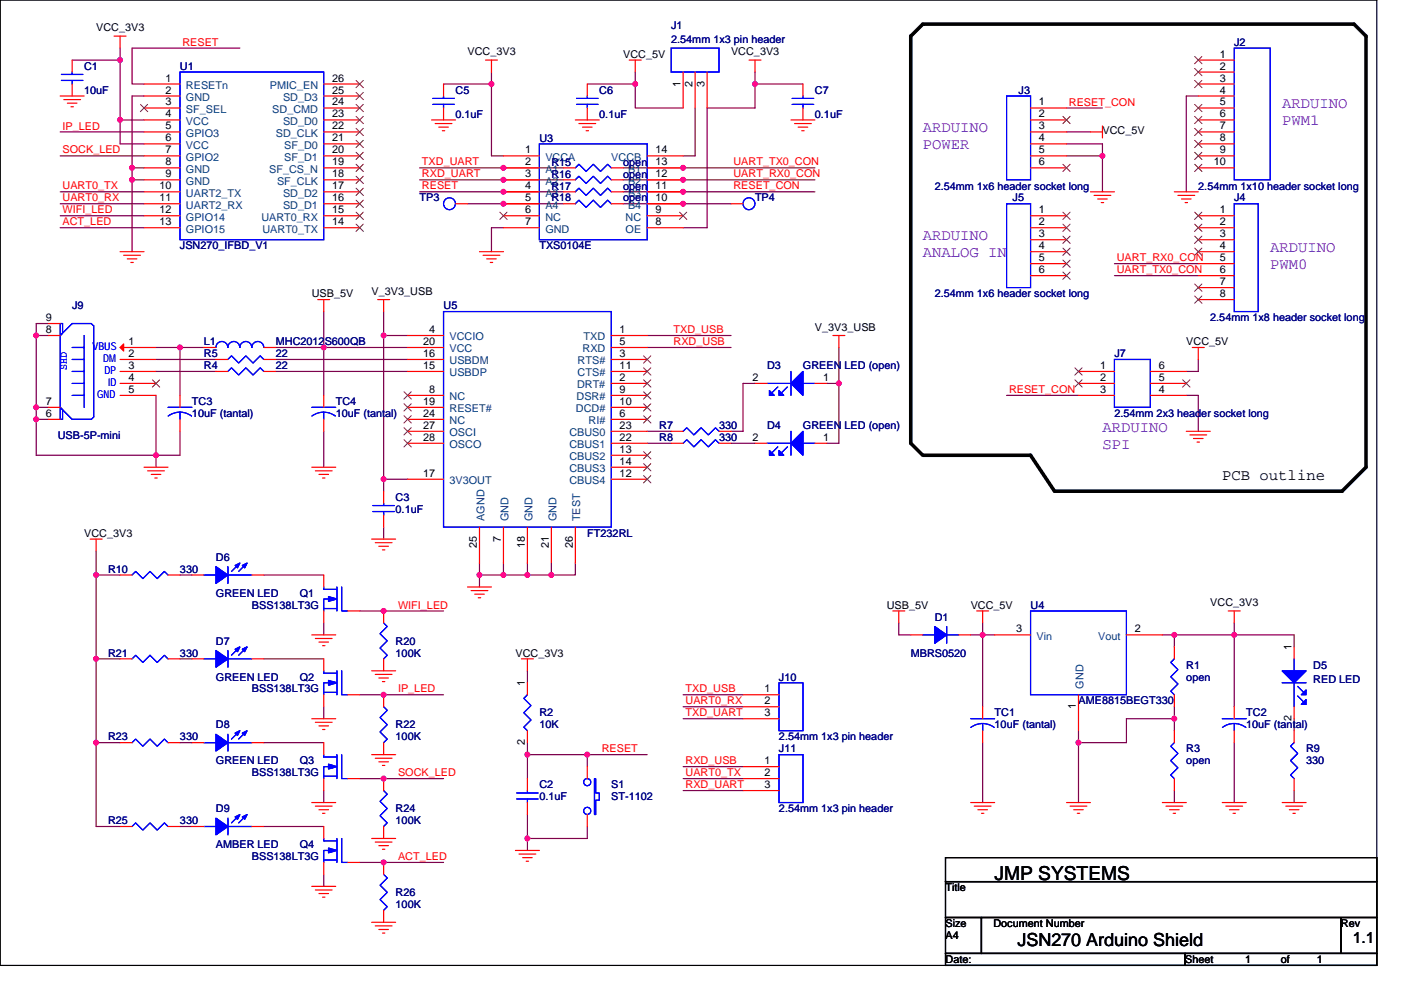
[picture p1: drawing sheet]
<svg xmlns="http://www.w3.org/2000/svg" width="297mm" height="210mm" viewBox="0 0 297 210" stroke-linecap="round" stroke-linejoin="round" font-family="sans-serif">
<path d="M.1 0h291.8v204.8h-291.8zM200.5 181.9h91.4v5.1h-91.4zM200.5 187h91.4v7.6h-91.4zM200.5 194.6h7.6v7.6h-7.6zM208.1 194.6h76.2v7.6h-76.2zM284.3 194.6h7.6v7.6h-7.6zM200.5 202.2h50.8v2.6h-50.8zM251.3 202.2h40.6v2.6h-40.6z" fill="none" stroke="#000" stroke-width=".25"/>
<path d="M195.6 5.1h91.5l2.5 2.6v91.4l-5.1 5.1h-60.9l-5.1-7.6h-22.9l-2.5-2.6v-86.3z" fill="none" stroke="#000" stroke-width=".76"/>
<g fill="none" stroke="#800040" stroke-width=".25">
<path d="M15.3 12.7h10.2M25.5 12.7v12.7M25.5 10.2v2.5M50.9 10.2h-22.9v7.6h2.5M94 17.8h10.2M104.2 17.8v15.3h2.5M104.2 15.3v2.5M124.5 17.8h10.2M134.7 15.3v2.5M134.7 17.8v5.1h10.1M160.1 15.3v2.5h10.1M160.1 17.8v5.1h-10.2v25.4h-5.1"/>
<path d="M12.8 28h17.7M12.8 33.1h17.7M25.5 25.4v5.1h5M25.5 25.4h5M28 38.1v15.3M28 38.1h2.5M28 35.6h2.5M28 35.6v2.5M30.5 20.4h-2.5v15.2M89 38.1h30.4M119.4 35.6h-30.4M132.1 35.6h40.7"/>
<path d="M132.1 38.1h40.7M147.4 22.9v10.2h-2.6M226.1 28h5.1M226.1 30.5h7.6v2.6M226.1 33.1h7.6M226.1 22.9h7.6M233.7 33.1v7.6M254.1 20.4h-2.6v20.3M12.8 40.7h17.7M12.8 43.2h17.7M12.8 45.8h17.7M12.8 48.3h17.7"/>
<path d="M89 40.7h30.4M99.1 43.2h20.3M106.7 48.3h-2.5v5.1M132.1 40.7h40.7M155 43.2h-22.9M236.3 58.5h17.8M236.3 55.9h17.8M7.7 71.2h2.5M7.7 71.2v15.2h2.5M10.2 68.6h-2.5v2.6M33.1 76.2h12.7M33.1 78.8h12.7"/>
<path d="M33.1 73.7h5.1M38.2 73.7h5M38.2 73.7v10.2M58.5 76.2h27.9M58.5 78.8h27.9M58.5 73.7h10.1M68.6 73.7h17.8M68.6 73.7v10.2M68.6 66.1v7.6M81.3 71.2v30.4M81.3 66.1v5.1h5.1M137.2 71.2h17.8"/>
<path d="M137.2 73.7h17.8M177.9 73.7v7.6M254.1 76.2v2.6h-2.6M7.7 88.9v7.7h25.4M7.7 86.4v2.5M7.7 88.9h2.5M33.1 96.6v2.5M33.1 83.9v12.7M38.2 91.5v5.1h-5.1M68.6 91.5v7.6M137.2 91.5h5.1M137.2 94h5.1"/>
<path d="M155 94h5.1M160.1 81.3h-2.6v10.2h-2.5M175.3 81.3h2.6M177.9 81.3v12.7h-2.6M213.4 83.9h15.3M251.5 83.9h2.6v7.6M20.4 116.9v5.1h5.1M81.3 111.8v2.5M86.4 101.6h-5.1v2.6M101.7 119.4v2.6M106.7 119.4v2.6M111.8 119.4v2.6"/>
<path d="M116.9 119.4v2.6M122 119.4v2.6h-5.1M20.4 139.7h5.1M20.4 122v17.7M20.4 139.7v17.8M38.2 122h2.5M38.2 139.7h2.5M55.9 122h12.7M55.9 139.7h12.7M68.6 132.1v2.6M76.3 129.6h17.7M101.7 122v2.5"/>
<path d="M101.7 122h5M106.7 122h5.1M111.8 122h5.1M190.6 132.1v2.6h2.5M205.8 134.7h2.5M208.3 132.1v2.6M208.3 134.7h2.6M208.3 134.7v15.2M246.4 134.7h2.6v2.5M249 134.7h12.7v15.2M261.7 132.1v2.6h12.7v2.5M20.4 157.5v17.8h5.1"/>
<path d="M20.4 157.5h5.1M38.2 157.5h2.5M55.9 157.5h12.7M68.6 149.9v2.5M76.3 147.4h17.7M111.8 157.5v2.6M111.8 142.3v2.5M144.8 149.9h12.7M144.8 152.4h12.7M144.8 147.4h12.7M208.3 157.5v12.7M228.7 157.5v12.7"/>
<path d="M249 149.9v2.5M249 152.4h-10.2v5.1h-10.1v-2.5M249 152.4v2.6M261.7 157.5v12.7M274.4 152.4v2.6M38.2 175.3h2.5M55.9 175.3h12.7M68.6 167.7v2.5M76.3 165.1h17.7M111.8 177.8v2.6M111.8 160.1v5M111.8 160.1h12.7v2.5"/>
<path d="M111.8 172.8v5M124.5 175.3v2.5h-12.7M124.5 160.1h12.7M144.8 165.1h12.7M144.8 167.7h12.7M144.8 162.6h12.7M249 167.7v2.5M274.4 167.7v2.5M68.6 185.5v2.5M76.3 182.9h17.7"/>
</g>
<g fill="#f0f" stroke="#f0f" stroke-width=".25">
<circle cx="68.6" cy="73.7" r=".5"/>
<circle cx="116.9" cy="121.9" r=".5"/>
<circle cx="208.3" cy="134.6" r=".5"/>
<circle cx="261.7" cy="134.6" r=".5"/>
<circle cx="249" cy="134.6" r=".5"/>
<circle cx="33.1" cy="96.5" r=".5"/>
<circle cx="38.1" cy="73.7" r=".5"/>
<circle cx="177.8" cy="81.3" r=".5"/>
<circle cx="249" cy="152.4" r=".5"/>
<circle cx="228.6" cy="157.5" r=".5"/>
<circle cx="28" cy="38.1" r=".5"/>
<circle cx="28" cy="35.6" r=".5"/>
<circle cx="111.8" cy="160" r=".5"/>
<circle cx="124.5" cy="160" r=".5"/>
<circle cx="111.8" cy="177.8" r=".5"/>
<circle cx="144.8" cy="35.6" r=".5"/>
<circle cx="144.8" cy="38.1" r=".5"/>
<circle cx="25.4" cy="25.4" r=".5"/>
<circle cx="25.4" cy="12.7" r=".5"/>
<circle cx="144.8" cy="40.7" r=".5"/>
<circle cx="144.8" cy="43.2" r=".5"/>
<circle cx="233.7" cy="33" r=".5"/>
<circle cx="7.7" cy="88.9" r=".5"/>
<circle cx="7.7" cy="86.4" r=".5"/>
<circle cx="7.7" cy="71.1" r=".5"/>
<circle cx="106.7" cy="35.6" r=".5"/>
<circle cx="106.7" cy="38.1" r=".5"/>
<circle cx="106.7" cy="40.7" r=".5"/>
<circle cx="106.7" cy="43.2" r=".5"/>
<circle cx="81.3" cy="101.6" r=".5"/>
<circle cx="81.3" cy="71.1" r=".5"/>
<circle cx="111.8" cy="121.9" r=".5"/>
<circle cx="106.7" cy="121.9" r=".5"/>
<circle cx="101.6" cy="121.9" r=".5"/>
<circle cx="81.3" cy="129.6" r=".5"/>
<circle cx="81.3" cy="147.3" r=".5"/>
<circle cx="20.4" cy="121.9" r=".5"/>
<circle cx="81.3" cy="165.1" r=".5"/>
<circle cx="81.3" cy="182.9" r=".5"/>
<circle cx="20.4" cy="157.5" r=".5"/>
<circle cx="20.4" cy="139.7" r=".5"/>
<circle cx="104.2" cy="17.8" r=".5"/>
<circle cx="160.1" cy="17.8" r=".5"/>
<circle cx="134.7" cy="17.8" r=".5"/>
</g>
<g fill="none" stroke="#f00" stroke-width=".25">
<path d="M15.3 12.7v2.6M15.3 17.8v2.6M24.2 7.7h2.5M25.5 7.7v2.5M30.5 17.8h7.7M68.6 17.8h7.7M94 17.8v2.6M102.9 12.7h2.6M104.2 12.7v2.6M124.5 17.8v2.6M133.4 12.7h2.6M134.7 12.7v2.6"/>
<path d="M144.8 15.3v7.6M147.4 15.3v7.6M149.9 15.3v7.6M158.8 12.7h2.6M160.1 12.7v2.6M170.2 17.8v2.6M254.1 12.7h7.6M254.1 15.3h7.6M254.1 17.8h7.6M12.8 20.4h5M13.5 21.1h3.6M14.3 21.9h2"/>
<path d="M15 22.6h.6M30.5 20.4h7.7M30.5 22.9h7.7M30.5 25.4h7.7M30.5 28h7.7M30.5 30.5h7.7M30.5 33.1h7.7M30.5 35.6h7.7M30.5 38.1h7.7M68.6 38.1h7.7M68.6 35.6h7.7M68.6 33.1h7.7"/>
<path d="M68.6 30.5h7.7M68.6 28h7.7M68.6 25.4h7.7M68.6 22.9h7.7M68.6 20.4h7.7M91.5 25.4h5.1M92.3 26.2h3.5M93 27h2.1M93.8 27.7h.5M94 22.9v2.5M106.7 33.1h7.7M106.7 35.6h7.7"/>
<path d="M106.7 38.1h7.7M119.4 38.1h2.6M119.4 35.6h2.6M122 25.4h5.1M122.7 26.2h3.6M123.5 27h2M124.3 27.7h.5M124.5 22.9v2.5M129.6 38.1h2.5M129.6 35.6h2.5M137.2 38.1h7.6M137.2 35.6h7.6"/>
<path d="M137.2 33.1h7.6M167.7 25.4h5.1M168.5 26.2h3.5M169.2 27h2.1M170 27.7h.5M170.2 22.9v2.5M218.5 22.9h7.6M218.5 25.4h7.6M218.5 28h7.6M218.5 30.5h7.6M218.5 33.1h7.6M218.5 35.6h7.6"/>
<path d="M231.2 28h2.5M233.7 26.7v2.6M254.1 20.4h7.6M254.1 22.9h7.6M254.1 25.4h7.6M254.1 28h7.6M254.1 30.5h7.6M254.1 33.1h7.6M254.1 35.6h7.6M25.5 53.4h5M26.2 54.1h3.6M27 54.9h2"/>
<path d="M27.7 55.7h.6M30.5 40.7h7.7M30.5 43.2h7.7M30.5 45.8h7.7M30.5 48.3h7.7M68.6 48.3h7.7M68.6 45.8h7.7M68.6 43.2h7.7M68.6 40.7h7.7M96.6 43.2h2.5M101.7 53.4h5M102.4 54.1h3.6"/>
<path d="M103.2 54.9h2M103.9 55.7h.6M106.7 40.7h7.7M106.7 43.2h7.7M106.7 45.8h7.7M106.7 48.3h7.7M119.4 40.7h2.6M119.4 43.2h2.6M129.6 40.7h2.5M129.6 43.2h2.5M137.2 48.3h7.6M137.2 45.8h7.6"/>
<path d="M137.2 43.2h7.6M137.2 40.7h7.6M155 43.2h2.5M218.5 45.8h7.6M218.5 48.3h7.6M218.5 50.8h7.6M218.5 53.4h7.6M218.5 55.9h7.6M218.5 58.5h7.6M231.2 40.7h5.1M232 41.4h3.5M232.7 42.2h2.1"/>
<path d="M233.5 43h.5M249 40.7h5.1M249.7 41.4h3.6M250.5 42.2h2M251.3 43h.5M254.1 45.8h7.6M254.1 48.3h7.6M254.1 50.8h7.6M254.1 53.4h7.6M254.1 55.9h7.6M254.1 58.5h7.6M10.2 71.2h2.6"/>
<path d="M10.2 68.6h2.6M25.5 73.7h7.6M25.5 76.2h7.6M25.5 78.8h7.6M43.2 73.7h2.6M45.8 76.2h2.5M45.8 78.8h2.5M55.9 73.7h2.6M55.9 76.2h2.6M55.9 78.8h2.6M67.4 63.5h2.5M68.6 63.5v2.6"/>
<path d="M80.1 63.5h2.5M81.3 63.5v2.6M86.4 71.2h7.6M86.4 73.7h7.6M86.4 76.2h7.6M86.4 78.8h7.6M129.6 71.2h7.6M129.6 76.2h7.6M129.6 73.7h7.6M129.6 78.8h7.6M176.6 71.2h2.5M177.9 71.2v2.5"/>
<path d="M228.7 78.8h7.6M243.9 78.8h7.6M252.8 73.7h2.5M254.1 61h7.6M254.1 63.5h7.6M254.1 73.7v2.5M10.2 86.4h2.6M10.2 88.9h2.6M25.5 81.3h7.6M25.5 83.9h7.6M30.5 99.1h5.1M31.3 99.9h3.6"/>
<path d="M38.2 83.9v2.5M38.2 88.9v2.6M66.1 99.1h5.1M66.9 99.9h3.5M68.6 83.9v2.5M68.6 88.9v2.6M86.4 83.9h7.6M86.4 94h7.6M86.4 91.5h7.6M86.4 88.9h7.6M86.4 86.4h7.6M129.6 81.3h7.6"/>
<path d="M129.6 88.9h7.6M129.6 83.9h7.6M129.6 86.4h7.6M129.6 96.6h7.6M129.6 99.1h7.6M129.6 91.5h7.6M129.6 94h7.6M142.3 94h2.5M142.3 91.5h2.5M152.5 94h2.5M152.5 91.5h2.5M160.1 81.3h2.5"/>
<path d="M160.1 94h2.5M172.8 81.3h2.5M172.8 94h2.5M228.7 81.3h7.6M228.7 83.9h7.6M243.9 81.3h7.6M243.9 83.9h7.6M251.5 91.5h5.1M252.3 92.2h3.5M253 93h2.1M253.8 93.8h.5M19.1 114.3h2.6"/>
<path d="M20.4 114.3v2.6M32.1 100.6h2M32.8 101.4h.5M67.6 100.6h2.1M68.4 101.4h.5M78.8 114.3h5.1M79.6 115.1h3.5M80.3 115.9h2.1M81.1 116.6h.5M81.3 104.2v2.5M81.3 109.3v2.5M86.4 101.6h7.6"/>
<path d="M101.7 111.8v7.6M106.7 111.8v7.6M111.8 111.8v7.6M116.9 111.8v7.6M122 111.8v7.6M129.6 101.6h7.6M25.5 122h2.5M25.5 139.7h2.5M35.6 122h2.6M35.6 139.7h2.6M40.7 122h2.5M40.7 139.7h2.5"/>
<path d="M53.4 122h2.5M53.4 139.7h2.5M66.1 134.7h5.1M66.9 135.4h3.5M67.6 136.2h2.1M68.4 136.9h.5M68.6 139.7v2.6M68.6 122v2.5M68.6 129.6v2.5M73.7 129.6h2.6M81.3 129.6v2.5M81.3 139.7v2.6"/>
<path d="M99.1 124.5h5.1M99.9 125.3h3.5M100.6 126h2.1M101.4 126.8h.5M110.6 139.7h2.5M111.8 139.7v2.6M189.3 129.6h2.5M190.6 129.6v2.5M193.1 134.7h2.5M203.3 134.7h2.5M207.1 129.6h2.5M208.3 129.6v2.5"/>
<path d="M210.9 134.7h7.6M238.8 134.7h7.6M249 137.2v2.5M260.4 129.6h2.6M261.7 129.6v2.5M274.4 137.2v2.5M25.5 157.5h2.5M35.6 157.5h2.6M40.7 157.5h2.5M53.4 157.5h2.5M66.1 152.4h5.1M66.9 153.2h3.5"/>
<path d="M67.6 154h2.1M68.4 154.7h.5M68.6 147.4v2.5M68.6 157.5v2.6M73.7 147.4h2.6M78.8 142.3h5.1M79.6 143h3.5M80.3 143.8h2.1M81.1 144.6h.5M81.3 147.4v2.5M81.3 157.5v2.6M111.8 144.8v2.6"/>
<path d="M111.8 155v2.5M157.5 147.4h7.7M157.5 149.9h7.7M157.5 152.4h7.7M208.3 149.9v2.5M208.3 155v2.5M228.7 147.4v7.6M249 155v2.5M249 147.4v2.5M261.7 149.9v2.5M261.7 155v2.5M274.4 149.9v2.5"/>
<path d="M274.4 155v2.5M25.5 175.3h2.5M35.6 175.3h2.6M40.7 175.3h2.5M53.4 175.3h2.5M66.1 170.2h5.1M66.9 171h3.5M67.6 171.7h2.1M68.4 172.5h.5M68.6 175.3v2.5M68.6 165.1v2.6M73.7 165.1h2.6"/>
<path d="M78.8 160.1h5.1M78.8 177.8h5.1M79.6 160.8h3.5M79.6 178.6h3.5M80.3 161.6h2.1M80.3 179.4h2.1M81.1 162.3h.5M81.3 165.1v2.6M81.3 175.3v2.5M111.8 165.1v2.6M111.8 170.2v2.6M124.5 162.6v2.5"/>
<path d="M124.5 172.8v2.5M157.5 162.6h7.7M157.5 165.1h7.7M157.5 167.7h7.7M205.8 170.2h5.1M206.6 171h3.5M207.3 171.7h2.1M208.1 172.5h.5M226.1 170.2h5.1M226.9 171h3.5M227.6 171.7h2.1M228.4 172.5h.5"/>
<path d="M246.4 170.2h5.1M247.2 171h3.6M248 171.7h2M248.7 172.5h.5M249 165.1v2.6M259.1 170.2h5.1M259.9 171h3.6M260.7 171.7h2M261.4 172.5h.5M271.8 170.2h5.1M272.6 171h3.6M273.4 171.7h2"/>
<path d="M274.1 172.5h.5M274.4 165.1v2.6M66.1 188h5.1M66.9 188.8h3.5M67.6 189.5h2.1M68.4 190.3h.5M68.6 182.9v2.6M73.7 182.9h2.6M78.8 195.6h5.1M79.6 196.4h3.5M80.3 197.1h2.1M81.1 180.1h.5"/>
<path d="M81.1 197.9h.5M81.3 182.9v2.6M81.3 193.1v2.5M109.3 180.4h5.1M110 181.1h3.6M110.8 181.9h2M111.6 182.7h.5"/>
</g>
<g fill="none" stroke="#00f" stroke-width=".25">
<path d="M13 17.1h4.6M13 15.8h4.6M15.3 15.3v.5M15.3 17.1v.7M38.2 15.3h30.4v35.5h-30.4zM142.3 10.2h10.2v5.1h-10.2zM261.7 10.2h7.6v27.9h-7.6zM91.8 22.1h4.5M91.8 20.9h4.5M94 20.4v.5M94 22.1v.8M114.4 30.5h22.8v20.3h-22.8z"/>
<path d="M122 38.1l.7-.7 1.6 1.5 1.5-1.5 1.5 1.5 1.5-1.5 .8 .7M122 35.6l.7-.8 1.6 1.6 1.5-1.6 1.5 1.6 1.5-1.6 .8 .8M122.2 22.1h4.6M122.2 20.9h4.6M124.5 20.4v.5M124.5 22.1v.8M168 22.1h4.5M168 20.9h4.5M170.2 20.4v.5M170.2 22.1v.8M213.4 20.4h5.1v17.7h-5.1zM122 40.7l.7-.8 1.6 1.5 1.5-1.5 1.5 1.5 1.5-1.5 .8 .8"/>
<path d="M122 43.2l.7-.7 1.6 1.5 1.5-1.5 1.5 1.5 1.5-1.5 .8 .7M213.4 43.2h5.1v17.8h-5.1zM261.7 43.2h5.1v22.9h-5.1zM12.8 68.6h.5v2.1l-.5 .5zM15.3 68.6h4.1l.5 .5v19.3l-.5 .5h-4.1l-2.5-2.5v-15.2zM15.3 73.7h2.5M15.3 76.2h2.5M15.3 78.8h2.5M17.8 71.2v15.2M48.3 73.7a1.26 1.26 0 0 0-1.3-1.3 1.26 1.26 0 0 0-1.2 1.3M48.3 76.2l.8-.7 1.5 1.5 1.5-1.5 1.6 1.5 1.5-1.5 .7 .7M48.3 78.8l.8-.8 1.5 1.5 1.5-1.5 1.6 1.5 1.5-1.5 .7 .8"/>
<path d="M50.8 73.7a1.26 1.26 0 0 0-1.2-1.3 1.26 1.26 0 0 0-1.3 1.3M55.9 73.7a1.27 1.27 0 0 0-1.3-1.3 1.27 1.27 0 0 0-1.2 1.3 1.26 1.26 0 0 0-1.3-1.3 1.26 1.26 0 0 0-1.2 1.3M94 66.1h35.6v45.7h-35.6zM167.7 78.8v5.1M236.3 76.2h7.6v10.2h-7.6zM12.8 86.4l.5 .5v2h-.5zM15.3 81.3h2.5M15.3 83.9h2.5M35.6 86.4h5.1M35.7 88.2a4.1 4.1 0 0 1 4.9 0M38.2 87.4v1.5M66.1 86.4h5.1"/>
<path d="M66.1 88.2a4.1 4.1 0 0 1 5 0M68.6 87.4v1.5M144.8 94l.8-.7 1.5 1.5 1.6-1.5 1.5 1.5 1.5-1.5 .8 .7M144.8 91.5l.8-.8 1.5 1.5 1.6-1.5 1.5 1.5 1.5-1.5 .8 .8M162.6 81.3h5.1M162.6 94h5.1M164.9 82.1l-1.3 1.3M164.9 94.8l-1.3 1.3M166.9 82.1l-1.2 1.3M166.9 94.8l-1.2 1.3M167.7 91.5v5.1M170.2 81.3h2.6"/>
<path d="M170.2 94h2.6M50.6 119.7l-1.5 1.5M52.1 119.7l-1.5 1.5M79.1 108.5h4.5M79.1 107.2h4.5M81.3 106.7v.5M81.3 108.5v.8M28 122l.8-.8 1.5 1.5 1.5-1.5 1.5 1.5 1.6-1.5 .7 .8M28 139.7l.8-.7 1.5 1.5 1.5-1.5 1.5 1.5 1.6-1.5 .7 .7M43.2 122h2.6M43.2 139.7h2.6M48.3 120.2v3.5"/>
<path d="M48.3 122h5.1M48.3 138v3.5M48.3 139.7h5.1M50.6 137.5l-1.5 1.5M52.1 137.5l-1.5 1.5M68.6 129.1h2.8M68.6 124.5v.5h2.8M69.7 127h-1.1v2.6M71.4 124.5v5.1M72.5 124.5v5.1h1.2M81.3 132.1l.8 .8-1.5 1.5 1.5 1.5-1.5 1.6 1.5 1.5-.8 .7M195.6 134.7h2.6"/>
<path d="M200.7 132.9v3.5M200.7 134.7h2.6M218.5 129.6h20.3v17.8h-20.3zM249 139.7l-.8 .8 1.5 1.5-1.5 1.6 1.5 1.5-1.5 1.5 .8 .8M274.4 139.7v2.6M28 157.5l.8-.7 1.5 1.5 1.5-1.5 1.5 1.5 1.6-1.5 .7 .7M43.2 157.5h2.6M48.3 155.7v3.6M48.3 157.5h5.1M50.6 155.2l-1.5 1.6M52.1 155.2l-1.5 1.6M68.6 146.9h2.8"/>
<path d="M68.6 142.3v.5h2.8M69.7 144.8h-1.1v2.6M71.4 142.3v5.1M72.5 142.3v5.1h1.2M81.3 149.9l.8 .8-1.5 1.5 1.5 1.5-1.5 1.5 1.5 1.6-.8 .7M111.8 147.4l-.7 .7 1.5 1.5-1.5 1.6 1.5 1.5-1.5 1.5 .7 .8M165.2 144.8h5v10.2h-5zM205.8 152.4h5.1M205.8 154.3a4.1 4.1 0 0 1 5 0M208.3 153.5v1.5M249 157.5l-.8 .8 1.5 1.5-1.5 1.5 1.5 1.6-1.5 1.5 .8 .7M259.1 152.4h5.1"/>
<path d="M259.2 154.3a4.1 4.1 0 0 1 4.9 0M261.7 153.5v1.5M271.8 144.8h5.1M274.4 144.8v5.1M274.4 157.5l-.8 .8 1.5 1.5-1.5 1.5 1.5 1.6-1.5 1.5 .8 .7M275.1 145.6l1.3 1.3M275.1 147.6l1.3 1.3M28 175.3l.8-.8 1.5 1.6 1.5-1.6 1.5 1.6 1.6-1.6 .7 .8M43.2 175.3h2.6M48.3 173.5v3.6M48.3 175.3h5.1M50.6 173l-1.5 1.5"/>
<path d="M52.1 173l-1.5 1.5M68.6 164.6h2.8M68.6 177.8v.6h2.8M68.6 160.1v.5h2.8M69.7 162.6h-1.1v2.5M71.4 177.8v5.1M71.4 160.1v5M72.5 177.8v5.1h1.2M72.5 160.1v5h1.2M81.3 167.7l.8 .7-1.5 1.6 1.5 1.5-1.5 1.5 1.5 1.5-.8 .8M109.5 169.5h4.6M109.5 168.2h4.6"/>
<path d="M111.8 167.7v.5M111.8 169.5v.7M126 165.1h.3v3.1h.8v1.5h-.8v3.1h-.3zM165.2 160.1h5v10.1h-5zM68.6 182.4h2.8M69.7 180.4h-1.1v2.5M81.3 185.5l.8 .7-1.5 1.5 1.5 1.6-1.5 1.5 1.5 1.5-.8 .8"/>
<circle cx="95.3" cy="43.2" r="1.26"/>
<circle cx="158.8" cy="43.2" r="1.26"/>
<circle cx="124.5" cy="172" r=".76"/>
<circle cx="124.5" cy="165.9" r=".76"/>
</g>
<g fill="#00f" stroke="#00f" stroke-width=".25">
<path d="M45.8 120.2l2.5 1.8-2.5 1.7z" fill-rule="evenodd"/>
<path d="M51.4 119.9l1-.5-.5 1z" fill-rule="evenodd"/>
<path d="M49.8 119.9l1.1-.5-.5 1z" fill-rule="evenodd"/>
<path d="M45.8 120.2l2.5 1.8-2.5 1.7z" fill-rule="evenodd"/>
<path d="M51.4 119.9l1-.5-.5 1z" fill-rule="evenodd"/>
<path d="M49.8 119.9l1.1-.5-.5 1z" fill-rule="evenodd"/>
<path d="M69.7 144.3l1.7 .5-1.7 .5z" fill-rule="evenodd"/>
<path d="M69.7 144.3l1.7 .5-1.7 .5z" fill-rule="evenodd"/>
<path d="M198.2 132.9l2.5 1.8-2.5 1.7z" fill-rule="evenodd"/>
<path d="M198.2 132.9l2.5 1.8-2.5 1.7z" fill-rule="evenodd"/>
<path d="M45.8 173.5l2.5 1.8-2.5 1.8z" fill-rule="evenodd"/>
<path d="M51.4 173.3l1-.5-.5 1z" fill-rule="evenodd"/>
<path d="M49.8 173.3l1.1-.5-.5 1z" fill-rule="evenodd"/>
<path d="M45.8 173.5l2.5 1.8-2.5 1.8z" fill-rule="evenodd"/>
<path d="M51.4 173.3l1-.5-.5 1z" fill-rule="evenodd"/>
<path d="M49.8 173.3l1.1-.5-.5 1z" fill-rule="evenodd"/>
<path d="M45.8 155.7l2.5 1.8-2.5 1.8z" fill-rule="evenodd"/>
<path d="M51.4 155.5l1-.5-.5 1z" fill-rule="evenodd"/>
<path d="M49.8 155.5l1.1-.5-.5 1z" fill-rule="evenodd"/>
<path d="M45.8 155.7l2.5 1.8-2.5 1.8z" fill-rule="evenodd"/>
<path d="M51.4 155.5l1-.5-.5 1z" fill-rule="evenodd"/>
<path d="M49.8 155.5l1.1-.5-.5 1z" fill-rule="evenodd"/>
<path d="M45.8 138l2.5 1.7-2.5 1.8z" fill-rule="evenodd"/>
<path d="M51.4 137.7l1-.5-.5 1z" fill-rule="evenodd"/>
<path d="M49.8 137.7l1.1-.5-.5 1z" fill-rule="evenodd"/>
<path d="M45.8 138l2.5 1.7-2.5 1.8z" fill-rule="evenodd"/>
<path d="M51.4 137.7l1-.5-.5 1z" fill-rule="evenodd"/>
<path d="M49.8 137.7l1.1-.5-.5 1z" fill-rule="evenodd"/>
<path d="M167.7 81.3l2.5-2.5v5.1z" fill-rule="evenodd"/>
<path d="M165.2 82.8l1 1.1h-1z" fill-rule="evenodd"/>
<path d="M163.1 82.8l1 1.1h-1z" fill-rule="evenodd"/>
<path d="M167.7 81.3l2.5-2.5v5.1z" fill-rule="evenodd"/>
<path d="M165.2 82.8l1 1.1h-1z" fill-rule="evenodd"/>
<path d="M163.1 82.8l1 1.1h-1z" fill-rule="evenodd"/>
<path d="M167.7 94l2.5-2.5v5.1z" fill-rule="evenodd"/>
<path d="M165.2 95.5l1 1.1h-1z" fill-rule="evenodd"/>
<path d="M163.1 95.5l1 1.1h-1z" fill-rule="evenodd"/>
<path d="M167.7 94l2.5-2.5v5.1z" fill-rule="evenodd"/>
<path d="M165.2 95.5l1 1.1h-1z" fill-rule="evenodd"/>
<path d="M163.1 95.5l1 1.1h-1z" fill-rule="evenodd"/>
<path d="M271.8 142.3h5.1l-2.5 2.5z" fill-rule="evenodd"/>
<path d="M276.9 146.3v1.1h-1z" fill-rule="evenodd"/>
<path d="M275.9 149.4l1-1v1z" fill-rule="evenodd"/>
<path d="M271.8 142.3h5.1l-2.5 2.5z" fill-rule="evenodd"/>
<path d="M276.9 146.3v1.1h-1z" fill-rule="evenodd"/>
<path d="M275.9 149.4l1-1v1z" fill-rule="evenodd"/>
<path d="M69.7 126.5l1.7 .5-1.7 .6z" fill-rule="evenodd"/>
<path d="M69.7 126.5l1.7 .5-1.7 .6z" fill-rule="evenodd"/>
<path d="M69.7 179.9l1.7 .5-1.7 .5z" fill-rule="evenodd"/>
<path d="M69.7 179.9l1.7 .5-1.7 .5z" fill-rule="evenodd"/>
<path d="M69.7 162.1l1.7 .5-1.7 .5z" fill-rule="evenodd"/>
<path d="M69.7 162.1l1.7 .5-1.7 .5z" fill-rule="evenodd"/>
</g>
<g fill="none" stroke="#804000" stroke-width=".21">
<path d="M75.5 19.6l1.5 1.5M75.5 17.1l1.5 1.5M77 19.6l-1.5 1.5M77 17.1l-1.5 1.5M253.3 12l1.5 1.5M253.3 14.5l1.5 1.6M253.3 17.1l1.5 1.5M254.8 12l-1.5 1.5M254.8 14.5l-1.5 1.6M254.8 17.1l-1.5 1.5M29.8 22.1l1.5 1.6M31.3 22.1l-1.5 1.6"/>
<path d="M75.5 39.9l1.5 1.6M75.5 37.4l1.5 1.5M75.5 34.8l1.5 1.6M75.5 32.3l1.5 1.5M75.5 29.8l1.5 1.5M75.5 27.2l1.5 1.6M75.5 24.7l1.5 1.5M75.5 22.1l1.5 1.6M77 39.9l-1.5 1.6M77 37.4l-1.5 1.5M77 34.8l-1.5 1.6M77 32.3l-1.5 1.5"/>
<path d="M77 29.8l-1.5 1.5M77 27.2l-1.5 1.6M77 24.7l-1.5 1.5M77 22.1l-1.5 1.6M225.4 24.7l1.5 1.5M225.4 34.8l1.5 1.6M226.9 24.7l-1.6 1.5M226.9 34.8l-1.6 1.6M253.3 22.1l1.5 1.6M253.3 24.7l1.5 1.5M253.3 27.2l1.5 1.6M253.3 29.8l1.5 1.5"/>
<path d="M253.3 32.3l1.5 1.5M253.3 34.8l1.5 1.6M254.8 22.1l-1.5 1.6M254.8 24.7l-1.5 1.5M254.8 27.2l-1.5 1.6M254.8 29.8l-1.5 1.5M254.8 32.3l-1.5 1.5M254.8 34.8l-1.5 1.6M75.5 47.5l1.5 1.6M75.5 45l1.5 1.5M75.5 42.5l1.5 1.5M77 47.5l-1.5 1.6"/>
<path d="M77 45l-1.5 1.5M77 42.5l-1.5 1.5M106 45l1.5 1.5M107.5 45l-1.5 1.5M144.1 45l1.5 1.5M145.6 45l-1.5 1.5M225.4 45l1.5 1.5M225.4 47.5l1.5 1.6M225.4 50.1l1.5 1.5M225.4 52.6l1.5 1.6M225.4 55.2l1.5 1.5M225.4 57.7l1.5 1.5"/>
<path d="M226.9 45l-1.6 1.5M226.9 47.5l-1.6 1.6M226.9 50.1l-1.6 1.5M226.9 52.6l-1.6 1.6M226.9 55.2l-1.6 1.5M226.9 57.7l-1.6 1.5M253.3 45l1.5 1.5M253.3 47.5l1.5 1.6M253.3 50.1l1.5 1.5M253.3 52.6l1.5 1.6M254.8 45l-1.5 1.5M254.8 47.5l-1.5 1.6"/>
<path d="M254.8 50.1l-1.5 1.5M254.8 52.6l-1.5 1.6M136.5 75.5l1.5 1.5M136.5 78l1.5 1.6M138 75.5l-1.6 1.5M138 78l-1.6 1.6M227.9 78l1.5 1.6M229.4 78l-1.5 1.6M253.3 60.2l1.5 1.6M253.3 62.8l1.5 1.5M254.8 60.2l-1.5 1.6M254.8 62.8l-1.5 1.5"/>
<path d="M32.3 80.6l1.6 1.5M33.8 80.6l-1.5 1.5M85.7 83.1l1.5 1.5M85.7 93.3l1.5 1.5M85.7 90.7l1.5 1.6M85.7 88.2l1.5 1.5M85.7 85.6l1.5 1.6M87.2 83.1l-1.6 1.5M87.2 93.3l-1.6 1.5M87.2 90.7l-1.6 1.6M87.2 88.2l-1.6 1.5M87.2 85.6l-1.6 1.6"/>
<path d="M136.5 80.6l1.5 1.5M136.5 88.2l1.5 1.5M136.5 83.1l1.5 1.5M136.5 85.6l1.5 1.6M136.5 95.8l1.5 1.5M136.5 98.3l1.5 1.6M138 80.6l-1.6 1.5M138 88.2l-1.6 1.5M138 83.1l-1.6 1.5M138 85.6l-1.6 1.6M138 95.8l-1.6 1.5M138 98.3l-1.6 1.6"/>
<path d="M227.9 80.6l1.5 1.5M229.4 80.6l-1.5 1.5M250.8 80.6l1.5 1.5M252.3 80.6l-1.6 1.5M136.5 100.9l1.5 1.5M138 100.9l-1.6 1.5"/>
</g>
<path d="M25.5 73.7l.7-.8v1.6z" fill="#f00" stroke="#f00" stroke-width=".25"/>
<text font-size="4.1" x="210.9" y="186.6">JMP SYSTEMS</text>
<text font-size="3.8" x="215.7" y="200.6">JSN270 Arduino Shield</text>
<g font-size="3.3" fill="#8000ff">
<text x="271.8" y="23">ARDUINO</text>
<text x="195.6" y="28.1">ARDUINO</text>
<text x="271.8" y="26.6">PWM1</text>
<text x="195.6" y="31.6">POWER</text>
<text x="195.6" y="50.9">ARDUINO</text>
<text x="269.3" y="53.5">ARDUINO</text>
<text x="195.6" y="54.5">ANALOG IN</text>
<text x="269.3" y="57">PWM0</text>
<text x="233.7" y="91.6">ARDUINO</text>
<text x="233.7" y="95.1">SPI</text>
</g>
<g font-size="3.3">
<text x="259.1" y="101.7">PCB outline</text>
<text x="286.8" y="200.1">1.1</text>
</g>
<g font-size="2.3">
<text x="20.4" y="6.7">VCC_3V3</text>
<text x="99.1" y="11.7">VCC_3V3</text>
<text x="155" y="11.7">VCC_3V3</text>
<text x="35.1" y="17.3">1</text>
<text x="70.4" y="17.3">26</text>
<text x="132.1" y="12.3">VCC_5V</text>
<text x="258.6" y="12.2">1</text>
<text x="258.6" y="14.8">2</text>
<text x="258.6" y="17.3">3</text>
<text x="35.1" y="19.8">2</text>
<text x="35.1" y="22.4">3</text>
<text x="70.4" y="19.8">25</text>
<text x="70.4" y="22.4">24</text>
<text x="144.3" y="18.4" transform="rotate(-90 144.3 18.4)">1</text>
<text x="146.9" y="18.4" transform="rotate(-90 146.9 18.4)">2</text>
<text x="149.4" y="18.4" transform="rotate(-90 149.4 18.4)">3</text>
<text x="220.3" y="22.4">1</text>
<text x="258.6" y="19.8">4</text>
<text x="258.6" y="22.4">5</text>
<text x="35.1" y="24.9">4</text>
<text x="35.1" y="27.5">5</text>
<text x="35.1" y="30">6</text>
<text x="70.4" y="30">21</text>
<text x="70.4" y="27.5">22</text>
<text x="70.4" y="24.9">23</text>
<text x="220.3" y="24.9">2</text>
<text x="220.3" y="27.5">3</text>
<text x="220.3" y="30">4</text>
<text x="233.7" y="28.5">VCC_5V</text>
<text x="258.6" y="24.9">6</text>
<text x="258.6" y="27.5">7</text>
<text x="258.6" y="30">8</text>
<text x="35.1" y="32.5">7</text>
<text x="35.1" y="35.1">8</text>
<text x="70.4" y="35.1">19</text>
<text x="70.4" y="32.5">20</text>
<text x="111.3" y="32.5">1</text>
<text x="111.3" y="35.1">2</text>
<text x="139" y="35.1">13</text>
<text x="139" y="32.5">14</text>
<text x="220.3" y="32.5">5</text>
<text x="220.3" y="35.1">6</text>
<text x="257.4" y="35.1">10</text>
<text x="258.6" y="32.5">9</text>
<text x="33.8" y="40.2">10</text>
<text x="35.1" y="37.6">9</text>
<text x="70.4" y="37.6">18</text>
<text x="70.4" y="40.2">17</text>
<text x="111.3" y="37.6">3</text>
<text x="111.3" y="40.2">4</text>
<text x="139" y="40.2">11</text>
<text x="139" y="37.6">12</text>
<text x="33.8" y="42.7">11</text>
<text x="33.8" y="45.2">12</text>
<text x="33.8" y="47.8">13</text>
<text x="70.4" y="45.2">15</text>
<text x="70.4" y="42.7">16</text>
<text x="70.4" y="47.8">14</text>
<text x="111.3" y="42.7">5</text>
<text x="111.3" y="45.2">6</text>
<text x="111.3" y="47.8">7</text>
<text x="139" y="47.8">8</text>
<text x="139" y="45.2">9</text>
<text x="139" y="42.7">10</text>
<text x="220.3" y="45.2">1</text>
<text x="220.3" y="47.8">2</text>
<text x="258.6" y="45.2">1</text>
<text x="258.6" y="47.8">2</text>
<text x="220.3" y="50.3">3</text>
<text x="220.3" y="52.9">4</text>
<text x="258.6" y="50.3">3</text>
<text x="258.6" y="52.9">4</text>
<text x="220.3" y="55.4">5</text>
<text x="220.3" y="57.9">6</text>
<text x="258.6" y="55.4">5</text>
<text x="258.6" y="57.9">6</text>
<text x="66.1" y="63.1">USB_5V</text>
<text x="78.8" y="62.5">V_3V3_USB</text>
<text x="258.6" y="60.5">7</text>
<text x="258.6" y="63">8</text>
<text x="9.7" y="70.6">8</text>
<text x="9.7" y="68.1">9</text>
<text x="91" y="70.6">4</text>
<text x="131.4" y="70.6">1</text>
<text x="172.8" y="70.2">V_3V3_USB</text>
<text x="27.2" y="73.2">1</text>
<text x="27.2" y="75.7">2</text>
<text x="89.7" y="73.2">20</text>
<text x="89.7" y="75.7">16</text>
<text x="131.4" y="73.2">5</text>
<text x="131.4" y="75.7">3</text>
<text x="251.5" y="73.2">VCC_5V</text>
<text x="27.2" y="78.3">3</text>
<text x="27.2" y="80.8">4</text>
<text x="27.2" y="83.3">5</text>
<text x="89.7" y="78.3">15</text>
<text x="91" y="83.3">8</text>
<text x="131.4" y="80.8">2</text>
<text x="131.4" y="83.3">9</text>
<text x="131.4" y="78.3">11</text>
<text x="159.6" y="80.8">2</text>
<text x="174.6" y="80.8">1</text>
<text x="233.2" y="78.3">1</text>
<text x="233.2" y="80.8">2</text>
<text x="233.2" y="83.3">3</text>
<text x="245.7" y="78.3">6</text>
<text x="245.7" y="80.8">5</text>
<text x="245.7" y="83.3">4</text>
<text x="9.7" y="85.9">7</text>
<text x="9.7" y="88.4">6</text>
<text x="89.7" y="88.4">24</text>
<text x="89.7" y="85.9">19</text>
<text x="131.4" y="85.9">10</text>
<text x="131.4" y="88.4">6</text>
<text x="89.7" y="93.5">28</text>
<text x="89.7" y="91">27</text>
<text x="131.4" y="91">23</text>
<text x="131.4" y="93.5">22</text>
<text x="159.6" y="93.5">2</text>
<text x="174.6" y="93.5">1</text>
<text x="89.7" y="101.1">17</text>
<text x="131.4" y="101.1">12</text>
<text x="131.4" y="96">13</text>
<text x="131.4" y="98.6">14</text>
<text x="17.8" y="113.9">VCC_3V3</text>
<text x="101.1" y="116.2" transform="rotate(-90 101.1 116.2)">25</text>
<text x="106.2" y="114.9" transform="rotate(-90 106.2 114.9)">7</text>
<text x="111.3" y="116.2" transform="rotate(-90 111.3 116.2)">18</text>
<text x="116.4" y="116.2" transform="rotate(-90 116.4 116.2)">21</text>
<text x="121.5" y="116.2" transform="rotate(-90 121.5 116.2)">26</text>
<text x="188" y="129.1">USB_5V</text>
<text x="205.8" y="129.1">VCC_5V</text>
<text x="256.6" y="128.6">VCC_3V3</text>
<text x="215.5" y="134.1">3</text>
<text x="240.6" y="134.1">2</text>
<text x="273.9" y="138" transform="rotate(-90 273.9 138)">1</text>
<text x="109.3" y="139.3">VCC_3V3</text>
<text x="111.3" y="145.6" transform="rotate(-90 111.3 145.6)">1</text>
<text x="162.1" y="146.8">1</text>
<text x="162.1" y="149.4">2</text>
<text x="162.1" y="151.9">3</text>
<text x="228.1" y="150.4" transform="rotate(-90 228.1 150.4)">1</text>
<text x="273.9" y="153" transform="rotate(-90 273.9 153)">2</text>
<text x="111.3" y="158.1" transform="rotate(-90 111.3 158.1)">2</text>
<text x="162.1" y="162.1">1</text>
<text x="162.1" y="164.6">2</text>
<text x="162.1" y="167.2">3</text>
<text x="200.5" y="189">Title</text>
<text x="200.5" y="196.7">Size</text>
<text x="210.6" y="196.7">Document Number</text>
<text x="284.3" y="196.7">Rev</text>
<text x="200.5" y="199.2">A4</text>
<text x="200.5" y="204.3">Date:</text>
<text x="251.3" y="204.3">Sheet</text>
<text x="264" y="204.3">1</text>
<text x="271.6" y="204.3">of</text>
<text x="279.2" y="204.3">1</text>
</g>
<g font-size="2.3" fill="#f00">
<text x="38.7" y="9.7">RESET</text>
<text x="226.6" y="22.4">RESET_CON</text>
<text x="13.3" y="27.5">IP_LED</text>
<text x="13.3" y="32.6">SOCK_LED</text>
<text x="89.5" y="35.1">TXD_UART</text>
<text x="155.5" y="35.1">UART_TX0_CON</text>
<text x="13.3" y="40.2">UART0_TX</text>
<text x="89.5" y="37.6">RXD_UART</text>
<text x="89.5" y="40.2">RESET</text>
<text x="155.5" y="37.6">UART_RX0_CON</text>
<text x="155.5" y="40.2">RESET_CON</text>
<text x="13.3" y="42.7">UART0_RX</text>
<text x="13.3" y="45.3">WIFI_LED</text>
<text x="13.3" y="47.8">ACT_LED</text>
<text x="236.8" y="58">UART_TX0_CON</text>
<text x="236.8" y="55.4">UART_RX0_CON</text>
<text x="142.8" y="70.7">TXD_USB</text>
<text x="142.8" y="73.2">RXD_USB</text>
<text x="213.9" y="83.4">RESET_CON</text>
<text x="84.4" y="129.1">WIFI_LED</text>
<text x="84.4" y="146.9">IP_LED</text>
<text x="145.3" y="149.4">UART0_RX</text>
<text x="145.3" y="146.9">TXD_USB</text>
<text x="145.3" y="151.9">TXD_UART</text>
<text x="127.6" y="159.6">RESET</text>
<text x="84.4" y="164.6">SOCK_LED</text>
<text x="145.3" y="164.6">UART0_TX</text>
<text x="145.3" y="167.2">RXD_UART</text>
<text x="145.3" y="162.1">RXD_USB</text>
<text x="84.4" y="182.4">ACT_LED</text>
</g>
<g font-size="2.3" fill="#000080">
<text x="142.3" y="6.2">J1</text>
<text x="142.3" y="9.2">2.54mm 1x3 pin header</text>
<text x="261.7" y="9.7">J2</text>
<text x="17.8" y="14.8">C1</text>
<text x="38.2" y="14.8">U1</text>
<text x="17.8" y="19.9">10uF</text>
<text x="96.6" y="19.9">C5</text>
<text x="127.1" y="19.9">C6</text>
<text x="172.8" y="19.9">C7</text>
<text x="216" y="19.9">J3</text>
<text x="96.6" y="25">0.1uF</text>
<text x="127.1" y="25">0.1uF</text>
<text x="172.8" y="25">0.1uF</text>
<text x="114.4" y="30">U3</text>
<text x="116.9" y="35.1">R15</text>
<text x="132.1" y="35.1">open</text>
<text x="116.9" y="40.2">R17</text>
<text x="116.9" y="37.7">R16</text>
<text x="132.1" y="40.2">open</text>
<text x="132.1" y="37.7">open</text>
<text x="198.2" y="40.2">2.54mm 1x6 header socket long</text>
<text x="254.1" y="40.2">2.54mm 1x10 header socket long</text>
<text x="89" y="42.7">TP3</text>
<text x="116.9" y="42.7">R18</text>
<text x="132.1" y="42.7">open</text>
<text x="160.1" y="42.7">TP4</text>
<text x="214.7" y="42.7">J5</text>
<text x="261.7" y="42.7">J4</text>
<text x="38.2" y="52.9">JSN270_IFBD_V1</text>
<text x="114.4" y="52.9">TXS0104E</text>
<text x="15.3" y="65.6">J9</text>
<text x="94" y="65.6">U5</text>
<text x="198.2" y="63.1">2.54mm 1x6 header socket long</text>
<text x="256.6" y="68.1">2.54mm 1x8 header socket long</text>
<text x="43.2" y="73.2">L1</text>
<text x="43.2" y="75.8">R5</text>
<text x="58.5" y="73.2">MHC2012S600QB</text>
<text x="58.5" y="75.8">22</text>
<text x="236.3" y="75.8">J7</text>
<text x="43.2" y="78.3">R4</text>
<text x="58.5" y="78.3">22</text>
<text x="162.6" y="78.3">D3</text>
<text x="170.2" y="78.3">GREEN LED (open)</text>
<text x="40.7" y="85.9">TC3</text>
<text x="40.7" y="88.5">10uF (tantal)</text>
<text x="71.2" y="85.9">TC4</text>
<text x="71.2" y="88.5">10uF (tantal)</text>
<text x="236.3" y="88.5">2.54mm 2x3 header socket long</text>
<text x="12.3" y="93">USB-5P-mini</text>
<text x="139.8" y="93.5">R8</text>
<text x="139.8" y="91">R7</text>
<text x="152.5" y="93.5">330</text>
<text x="152.5" y="91">330</text>
<text x="162.6" y="91">D4</text>
<text x="170.2" y="91">GREEN LED (open)</text>
<text x="83.9" y="106.2">C3</text>
<text x="83.9" y="108.8">0.1uF</text>
<text x="124.5" y="113.9">FT232RL</text>
<text x="45.8" y="118.9">D6</text>
<text x="22.9" y="121.5">R10</text>
<text x="38.2" y="121.5">330</text>
<text x="45.8" y="126.6">GREEN LED</text>
<text x="53.4" y="129.1">BSS138LT3G</text>
<text x="63.6" y="126.6">Q1</text>
<text x="198.2" y="131.6">D1</text>
<text x="218.5" y="129.1">U4</text>
<text x="45.8" y="136.7">D7</text>
<text x="83.9" y="136.7">R20</text>
<text x="22.9" y="139.3">R21</text>
<text x="38.2" y="139.3">330</text>
<text x="83.9" y="139.3">100K</text>
<text x="193.1" y="139.3">MBRS0520</text>
<text x="251.5" y="141.8">R1</text>
<text x="278.4" y="141.8">D5</text>
<text x="45.8" y="144.3">GREEN LED</text>
<text x="53.4" y="146.9">BSS138LT3G</text>
<text x="63.6" y="144.3">Q2</text>
<text x="165.2" y="144.3">J10</text>
<text x="228.7" y="149.4">AME8815BEGT330</text>
<text x="251.5" y="144.3">open</text>
<text x="278.4" y="144.8">RED LED</text>
<text x="45.8" y="154.5">D8</text>
<text x="83.9" y="154.5">R22</text>
<text x="114.4" y="152">R2</text>
<text x="114.4" y="154.5">10K</text>
<text x="210.9" y="152">TC1</text>
<text x="210.9" y="154.5">10uF (tantal)</text>
<text x="264.2" y="152">TC2</text>
<text x="264.2" y="154.5">10uF (tantal)</text>
<text x="22.9" y="157">R23</text>
<text x="38.2" y="157">330</text>
<text x="83.9" y="157">100K</text>
<text x="165.2" y="159.6">J11</text>
<text x="165.2" y="157">2.54mm 1x3 pin header</text>
<text x="251.5" y="159.6">R3</text>
<text x="276.9" y="159.6">R9</text>
<text x="45.8" y="162.1">GREEN LED</text>
<text x="53.4" y="164.7">BSS138LT3G</text>
<text x="63.6" y="162.1">Q3</text>
<text x="114.4" y="167.2">C2</text>
<text x="129.6" y="167.2">S1</text>
<text x="251.5" y="162.1">open</text>
<text x="276.9" y="162.1">330</text>
<text x="45.8" y="172.3">D9</text>
<text x="83.9" y="172.3">R24</text>
<text x="114.4" y="169.7">0.1uF</text>
<text x="129.6" y="169.7">ST-1102</text>
<text x="165.2" y="172.3">2.54mm 1x3 pin header</text>
<text x="22.9" y="174.8">R25</text>
<text x="38.2" y="174.8">330</text>
<text x="45.8" y="179.9">AMBER LED</text>
<text x="63.6" y="179.9">Q4</text>
<text x="83.9" y="174.8">100K</text>
<text x="53.4" y="182.4">BSS138LT3G</text>
<text x="83.9" y="190.1">R26</text>
<text x="83.9" y="192.6">100K</text>
</g>
<g font-size="2.3" fill="#004080">
<text x="39.4" y="18.9">RESETn</text>
<text x="39.4" y="21.4">GND</text>
<text x="39.4" y="23.9">SF_SEL</text>
<text x="57.2" y="18.9">PMIC_EN</text>
<text x="57.7" y="23.9">SD_CMD</text>
<text x="60" y="21.4">SD_D3</text>
<text x="39.4" y="26.5">VCC</text>
<text x="39.4" y="29">GPIO3</text>
<text x="58.5" y="29">SD_CLK</text>
<text x="60" y="26.5">SD_D0</text>
<text x="39.4" y="31.6">VCC</text>
<text x="39.4" y="34.1">GPIO2</text>
<text x="60.3" y="34.1">SF_D1</text>
<text x="60.3" y="31.6">SF_D0</text>
<text x="115.6" y="34.1">VCCA</text>
<text x="129.6" y="34.1">VCCB</text>
<text x="39.4" y="36.6">GND</text>
<text x="39.4" y="39.2">GND</text>
<text x="39.4" y="41.7">UART2_TX</text>
<text x="57.1" y="36.6">SF_CS_N</text>
<text x="58.7" y="39.2">SF_CLK</text>
<text x="60" y="41.7">SD_D2</text>
<text x="115.6" y="36.6">A1</text>
<text x="115.6" y="39.2">A2</text>
<text x="115.6" y="41.7">A3</text>
<text x="133.2" y="41.7">B3</text>
<text x="133.2" y="39.2">B2</text>
<text x="133.2" y="36.6">B1</text>
<text x="39.4" y="44.3">UART2_RX</text>
<text x="39.4" y="46.8">GPIO14</text>
<text x="55.4" y="46.8">UART0_RX</text>
<text x="60" y="44.3">SD_D1</text>
<text x="115.6" y="44.3">A4</text>
<text x="115.6" y="46.8">NC</text>
<text x="132.6" y="46.8">NC</text>
<text x="133.2" y="44.3">B4</text>
<text x="39.4" y="49.3">GPIO15</text>
<text x="55.6" y="49.3">UART0_TX</text>
<text x="115.6" y="49.3">GND</text>
<text x="132.6" y="49.3">OE</text>
<text x="95.3" y="72.2">VCCIO</text>
<text x="95.3" y="74.7">VCC</text>
<text x="95.3" y="77.3">USBDM</text>
<text x="122.5" y="77.3">RTS#</text>
<text x="123.5" y="74.7">RXD</text>
<text x="123.7" y="72.2">TXD</text>
<text x="95.3" y="79.8">USBDP</text>
<text x="122.3" y="82.4">DRT#</text>
<text x="122.5" y="79.8">CTS#</text>
<text x="95.3" y="84.9">NC</text>
<text x="95.3" y="90">NC</text>
<text x="95.3" y="87.4">RESET#</text>
<text x="122.1" y="87.4">DCD#</text>
<text x="122.2" y="84.9">DSR#</text>
<text x="124.8" y="90">RI#</text>
<text x="95.3" y="95.1">OSCO</text>
<text x="95.3" y="92.5">OSCI</text>
<text x="120.7" y="92.5">CBUS0</text>
<text x="120.7" y="95.1">CBUS1</text>
<text x="120.7" y="97.6">CBUS2</text>
<text x="120.7" y="100.1">CBUS3</text>
<text x="95.3" y="102.7">3V3OUT</text>
<text x="120.7" y="102.7">CBUS4</text>
<text x="102.7" y="110.5" transform="rotate(-90 102.7 110.5)">AGND</text>
<text x="107.8" y="110.5" transform="rotate(-90 107.8 110.5)">GND</text>
<text x="112.9" y="110.5" transform="rotate(-90 112.9 110.5)">GND</text>
<text x="118" y="110.5" transform="rotate(-90 118 110.5)">GND</text>
<text x="123" y="110.5" transform="rotate(-90 123 110.5)">TEST</text>
<text x="219.8" y="135.7">Vin</text>
<text x="232.9" y="135.7">Vout</text>
<text x="229.7" y="146.1" transform="rotate(-90 229.7 146.1)">GND</text>
</g>
<g font-size="2.3" fill="#00f">
<text x="19.6" y="74.3">VBUS</text>
<text x="21.9" y="76.9">DM</text>
<text x="14.2" y="78.5" transform="rotate(-90 14.2 78.5)">SHD</text>
<text x="22.2" y="79.4">DP</text>
<text x="22.9" y="82">ID</text>
<text x="20.6" y="84.5">GND</text>
</g>
</svg>
